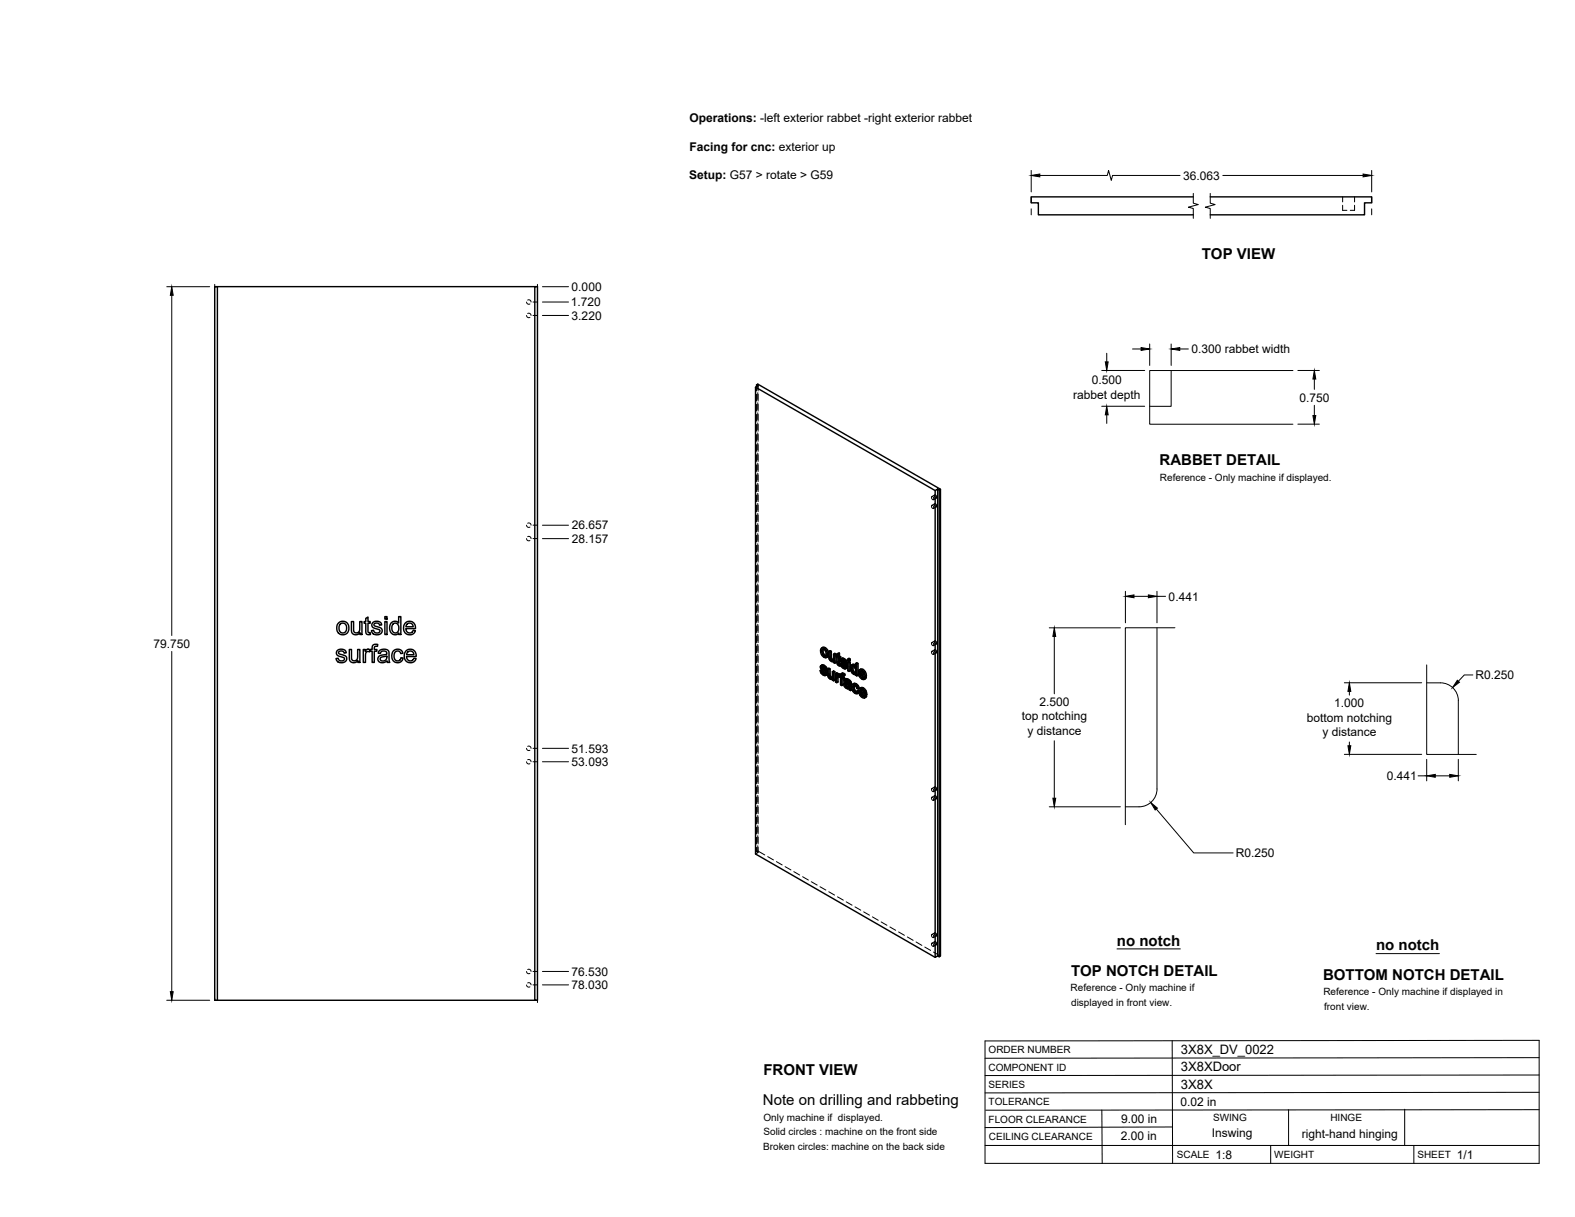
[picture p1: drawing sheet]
<svg xmlns="http://www.w3.org/2000/svg" width="559mm" height="432mm" viewBox="0 0 559 432" stroke-linecap="round" stroke-linejoin="round" font-family="sans-serif">
<!-- layer: Hidden -->
<g fill="none" stroke="#000" stroke-width=".35">
<path d="M476.4 72.8v1.8h1.5M476.4 69.9v1.7M480.6 72.8v1.8h-1.5M480.6 69.9v1.7M186.8 111.9l.4 .7h.8M186.8 107.2l.4 .6h.8M187.2 111.2h.7l.5 .7M187.2 106.5l.7-.1 .5 .8M268.4 137.2v1.5M268.4 139.9v2.4M268.9 136.3v1.8M268.9 139.3v2.4"/>
<path d="M269 136.9v1.8M269 139.9v2.4M268.4 143.5v2.3M268.4 147v2.4M268.4 150.6v2.4M268.4 154.2v2.4M268.4 157.8v2.3M268.9 142.9v2.4M268.9 146.5v2.3M268.9 150.1v2.3M268.9 153.6v2.4M268.9 157.2v2.4"/>
<path d="M269 143.5v2.3M269 147v2.4M269 150.6v2.4M269 154.2v2.4M269 157.8v2.3M268.4 161.3v2.4M268.4 164.9v2.4M268.4 168.5v2.4M268.4 172v2.4M268.4 175.6v2.4M268.4 179.2v2.4M268.9 160.8v2.3"/>
<path d="M268.9 164.3v2.4M268.9 167.9v2.4M268.9 171.5v2.4M268.9 175v2.4M268.9 178.6v2.4M269 161.3v2.4M269 164.9v2.4M269 168.5v2.4M269 172v2.4M269 175.6v2.4M269 179.2v2.4M330.5 179.4a.55 .55 0 0 1 .8 .3 .55 .55 0 0 1-.4 .7l-.3-.4z"/>
<path d="M330.5 176.3a.58 .58 0 0 1 .7 .3 .58 .58 0 0 1-.2 .7l-.4-.4zM331.6 178.8a.6 .6 0 0 1 .7 .3 .6 .6 0 0 1-.3 .8l-.4-.5zM331.6 175.6a.56 .56 0 0 1 .7 .4 .56 .56 0 0 1-.3 .7l-.5-.6zM331.6 178.7l-1 .6M331.6 175.6l-1 .6M332.3 179.8l-1.1 .6M332.3 176.7l-1.1 .6M186.8 191.1l.4 .7h.8M186.8 186.3l.4 .7h.8M187.2 190.4h.7l.5 .7M187.2 185.7l.7-.1 .5 .7M268.4 182.8v2.3"/>
<path d="M268.4 186.3v2.4M268.4 189.9v2.4M268.4 193.5v2.4M268.4 197v2.4M268.9 182.2v2.4M268.9 185.8v2.4M268.9 189.3v2.4M268.9 192.9v2.4M268.9 196.5v2.4M269 182.8v2.3M269 186.3v2.4M269 189.9v2.4"/>
<path d="M269 193.5v2.4M269 197v2.4M268.4 200.6v2.4M268.4 204.2v2.4M268.4 207.8v2.3M268.4 211.3v2.4M268.4 214.9v2.4M268.4 218.5v2.4M268.9 200v2.4M268.9 203.6v2.4M268.9 207.2v2.4M268.9 210.8v2.3"/>
<path d="M268.9 214.3v2.4M268.9 217.9v2.4M269 200.6v2.4M269 204.2v2.4M269 207.8v2.3M269 211.3v2.4M269 214.9v2.4M269 218.5v2.4M268.4 222.1v2.3M268.4 225.6v2.4M268.4 229.2v2.4M268.4 232.8v2.4"/>
<path d="M268.4 236.3v2.4M268.4 239.9v2.4M268.9 221.5v2.4M268.9 225.1v2.3M268.9 228.6v2.4M268.9 232.2v2.4M268.9 235.8v2.3M268.9 239.4v2.3M269 222.1v2.3M269 225.6v2.4M269 229.2v2.4M269 232.8v2.4"/>
<path d="M269 236.3v2.4M269 239.9v2.4M291.4 237.7l.4 .9M291.5 236.4l-.5 .2M291.6 236.1l-.5 .2M291.6 230.7l-.5 .2M291.6 237.7l.3 .3M291.6 236.9l-.5 .2M291.7 235.9l-.2 .7 .7 1a1.11 1.11 0 0 1 .9 1.3h-.4l.4-.2M291.8 238.6l.9 .8h.6M291.8 238.6l-.5 .2M291.8 237.8v.1"/>
<path d="M291.9 237.3l-.5 .3M291.9 232l.9 .9 .9 .1M291.9 236.6l-.1 .1M291.9 232l-.4 .3M292 229.7l-.4 .8 .3 1.5M292.1 236.4l-.5 .2 .4-.2M292.2 230.2l-.1 .2M292.2 230.2l.7 .1 .6 1v1l-.5 .3M292.2 230.2l-.4 .2M292.5 236.5l-.5 .2a.33 .33 0 0 1 .2-.4 .33 .33 0 0 1 .4 .3l.5 .7 .4 .2M292.6 237.4l.3 .3M292.6 239.2l.4-.2-.9 .5"/>
<path d="M292.8 230.2l-.5 .3M292.8 232.9l-.5 .3M292.9 236.9l-.5 .2M293 238.4l-.5 .2M293.1 237.3l-.5 .3M293.1 239.5l-.5 .2M293.3 232.5l-.4 .3M293.3 230.8l-.4 .3M293.4 233.1l-.4 .3M293.6 231.8l-.5 .3M294.1 237.1l.2 2.9 .9 .8 .6-.2v.5l.4 .2M294.1 239.5l-.4 .2"/>
<path d="M294.3 239.9l-.5 .3M294.5 230.8l.2 3 1 .7 .5-.1v.4l.4 .3M294.5 233.2l-.4 .3M294.7 233.7l-.5 .2M295 234.1l-.5 .3M295.4 234.4l-.4 .3M295.8 238.1v1.9l-.2 .3-.3 .1M296 234.1l-.4 .3M296.1 234l-.5 .3 .3-.2M296.2 231.8v2l-.5 .3M296.2 234.8l-.4 .3M296.2 234.4l-.4 .3 .3-.2"/>
<path d="M296.9 238.7v3l.4 .3M297.1 232.3l-.2 .1M297.3 239.4l-.5 .2M297.4 231.8v.7l-.3-.2v.4l.3 .2 .1 2.4 .8 .8-.2-.6M297.4 232.5l-.8 .5v-.4M297.4 232.9l-.5 .3M297.4 239.8l-.1 .1M297.5 235.3l-.5 .2M297.5 239.2l-.2 .1M297.5 239.7l-.4 .2M297.6 239.6l-.5 .3M297.6 235.6l-.4 .3"/>
<path d="M297.8 239.7l-.4 .3 .3-.4 .5 .4 .1-.3 .4 .4v2.6l.4 .3M297.8 233.2l-.4 .2M298 235.9l-.4 .3M298.3 233.4l-.5-.2v.5M298.3 239.6l-.5 .2M298.3 239.5h-.1M298.3 239.9l-.5 .3 .4-.2M298.3 239.7l-.5 .2M298.3 235.6l-.2 .1M298.3 236.1h-.1M298.5 235.3l.4 .9M298.6 234l-.4 .3"/>
<path d="M298.7 239.7l-.5 .3M298.7 233.7l-.5 .2M298.7 235.4l.3 .2M298.7 234.5l-.4 .2M298.7 239l-.4 .2M298.8 233.6l-.2 .7 .7 .9a1.13 1.13 0 0 1 .9 1.3h-.4l.4-.2M298.9 238.8l-.2 .9-.5-.2M298.9 236.2l.9 .8h.7M298.9 236.2l-.5 .3M299 235.5h-.1M299 234.9l-.5 .3M299 234.2l-.1 .1"/>
<path d="M299.1 234.3a.33 .33 0 0 1 .2-.4 .33 .33 0 0 1 .4 .3l.5 .8 .4 .1M299.1 234l-.4 .3M299.2 234l-.5 .3M299.2 239.4l-.5 .2M299.5 239.4l-.5 .3M299.6 234.1l-.5 .3M299.7 236.9l-.5 .3M299.7 235l.3 .3M299.7 239.6l-.5-.2-.1 .4M300 234.5l-.4 .2M300.1 236.6l-.4 .2 .4-.2M300.1 236l-.4 .2"/>
<path d="M300.2 235l-.5 .2M300.2 237.1l-.5 .2M301.2 234.7v3l.5 .3M301.2 233.6v.5l.5 .3M301.2 237.7l-.4 .3M301.2 234.1l-.4 .3M302.2 236.8l-.5 .2M302.3 236l-.4 .3M302.3 237.7l-.4 .2M302.5 235.8l-.3 .7v.8a1.47 1.47 0 0 0 1.8 1.7v.3l.4 .3M302.7 238.5l-.4 .2M302.8 236.3l-.1 .2"/>
<path d="M302.8 236.3h.6l.6 1v1.1l-.5 .3M302.8 236.3l-.3 .2M302.9 236.2l-.5 .3M303.3 239l-.4 .2M303.3 236.3l-.4 .2M303.7 236.2l-.1 .1M303.8 236.9l-.4 .2M303.8 238.6l-.4 .3M304 235.2v1.5l-.4-.7M304 236.7l-.4 .2M304 237.9l-.4 .2M304 239.3l-.4 .3"/>
<path d="M304 239l-.4 .2 .3-.1M305 238.4l-.5 .3M305.3 239.7l-.4 .3M305.3 237.4l-.3 .9 .3 1.4 1 1 .8 .1M305.4 238.8l-.4 .2M305.5 239.4l-.1-.6 2 1.1M305.7 237.9l-.2 .2M305.7 237.9l.9 .4 .3 .9-.6-.3M305.7 237.9l-.5 .2M306.2 237.9l-.4 .3M306.7 238.5l-.4 .3M306.9 239.2l-.4 .3"/>
<path d="M330.6 231.1a.6 .6 0 0 1 .7 .4 .6 .6 0 0 1-.3 .7l-.4-.4zM330.6 228a.56 .56 0 0 1 .7 .3 .56 .56 0 0 1-.4 .8l-.4-.6zM331.5 227.5a.55 .55 0 0 1 .8 .3 .55 .55 0 0 1-.3 .7l-.4-.4zM331.6 230.5a.56 .56 0 0 1 .7 .4 .56 .56 0 0 1-.3 .7l-.5-.6zM331.6 230.5l-1 .6M331.6 227.4l-1 .6M332.3 231.6l-1.1 .6M332.3 228.5l-1.1 .6M268.4 243.5v2.4M268.4 247.1v2.3M268.4 250.6v2.4M268.4 254.2v2.4"/>
<path d="M268.4 257.8v2.4M268.9 242.9v2.4M268.9 246.5v2.4M268.9 250.1v2.3M268.9 253.6v2.4M268.9 257.2v2.4M269 243.5v2.4M269 247.1v2.3M269 250.6v2.4M269 254.2v2.4M269 257.8v2.4M294.6 240.3l-.5 .3"/>
<path d="M295 240.7l-.5 .2M295.4 240.4l-.2 .1M295.6 240.3l-.5 .3M295.7 240.2l-.4 .3M295.8 240.6l-.4 .3 .3-.1M295.8 241.1l-.4 .2M296.9 241.7l-.5 .3M298.7 242.7l-.5 .3M298.7 240.1l-.5 .3M299.1 240.4l-.4 .2M299.6 240.7l-.5-.3v.5M299.8 242.6l-.4 .3"/>
<path d="M299.9 241.3l-.5 .3M299.9 242.3l-.5 .2M300 242.1l-.2 .7 .2 .6 .9 .7h.8l.1 .4M300 243.4l-.4 .2M300.1 240.9l-.5 .2M300.1 240.9l-.2 .4 .4 .3a.81 .81 0 0 1 1-.1 .81 .81 0 0 1 .3 .9h-.4M300.2 242.9l.3-.3a.86 .86 0 0 1 1.1 1l-.5 .2M300.5 242.6l-.5 .3 .4-.2M300.5 241.3l-.4 .2M300.7 244l-.5 .2M301 241.4l-.5 .3M301.2 244.2l-.5 .2"/>
<path d="M301.4 243.7l-.4 .3M301.5 241.9l-.4 .2M301.6 243.6l-.5 .3 .2-.1M301.6 242.9l-.4 .3M301.6 242.5l-.4 .3M301.6 242.4l-.4 .3M301.7 244.1l-.5 .2M301.8 244.5l.4 .3M301.8 244.5l-.5 .3M302.6 243.5l-.4 .3M302.8 242.7l-.5 .3M302.9 244.9l-.4 .2"/>
<path d="M303 242.5l-.4 1 .3 1.4 .9 .9 .7 .1M303.1 243.2a.78 .78 0 0 1 1-.1 .78 .78 0 0 1 .3 .9l.4 .2M303.3 243l-.5 .3M303.8 245.8l-.4 .2M303.8 243l-.4 .3M304 245.4h.2M304.2 243.4l-.4 .3M304.2 245.4l-.4 .3M304.4 244l-.4 .3M304.5 245l-.3 .4M304.7 245.1l.2 .2-.2 .4M304.9 245.3l-.2 .1"/>
<path d="M305.1 245l-.4 .2M305.5 244l-.4 1 .4 1.3 1 1 .7 .1M305.5 246.3l-.5 .3M305.6 245.3l-.5 .3M305.7 245.9l-.1-.6 1.9 1.1M305.8 244.4l-.2 .3M305.8 244.4l.9 .4 .4 1-.6-.4M305.8 244.4l-.4 .3M306.2 240.7l-.4 .2M306.3 244.5l-.4 .3M306.4 247.2l-.5 .3M306.5 240.3h.1"/>
<path d="M306.6 246.9h.2M306.7 240.3l-.4 .2 .3-.2M306.8 246.9l-.4 .2M306.9 245.1l-.5 .3M306.9 240l-.1 .1M307 240.8l-.5 .3M307 240.1l-.4 .2M307 246.6v.1M307.1 245.8l-.5 .2M307.1 247.4l-.4 .3M307.1 246.7l-.3 .2M186.8 270.3l.4 .7h.8"/>
<path d="M186.8 265.5l.4 .7h.8M187.2 269.6h.9l.3 .7M187.2 264.8l.9 .1 .3 .6M268.4 261.3v2.4M268.4 264.9v2.4M268.4 268.5v2.4M268.4 272.1v2.3M268.4 275.6v2.4M268.4 279.2v2.4M268.9 260.8v2.4M268.9 264.4v2.3M268.9 267.9v2.4"/>
<path d="M268.9 271.5v2.4M268.9 275.1v2.4M268.9 278.6v2.4M269 261.3v2.4M269 264.9v2.4M269 268.5v2.4M269 272.1v2.3M269 275.6v2.4M269 279.2v2.4M330.5 279.8a.55 .55 0 0 1 .8 .3 .55 .55 0 0 1-.4 .8l-.3-.5zM331.6 279.2a.6 .6 0 0 1 .7 .4 .6 .6 0 0 1-.3 .7l-.4-.4zM331.6 279.2l-1 .6"/>
<path d="M268.4 282.8v2.4M268.4 286.4v2.3M268.4 289.9v2.4M268.4 293.5v2.4M268.4 297.1v2.3M268.9 282.2v2.4M268.9 285.8v2.4M268.9 289.3v2.4M268.9 292.9v2.4M268.9 296.5v2.4M269 282.8v2.4M269 286.4v2.3"/>
<path d="M269 289.9v2.4M269 293.5v2.4M269 297.1v2.3M330.6 282.9a.56 .56 0 0 1 .7 .4 .56 .56 0 0 1-.4 .7l-.4-.6zM331.6 282.3a.6 .6 0 0 1 .7 .4 .6 .6 0 0 1-.3 .7l-.4-.4zM331.6 282.3l-1 .6M332.3 283.4l-1.1 .6M332.3 280.3l-1.1 .6M268.4 300.7v1.5M268.9 301.9l-.5 .3 .6 .3-.9 .5M268.9 301.9l2.4 1.4M268.9 300.1v1.8"/>
<path d="M269 300.7v1.8M272.4 303.9l2 1.2M275.5 305.7l2 1.2M278.6 307.5l2 1.2M281.6 309.3l2.1 1.2M284.8 311.1l2 1.2M287.8 312.8l2.1 1.2M290.9 314.6l2.1 1.2M294 316.4l2.1 1.2M297.1 318.2l2.1 1.2M300.2 320l2.1 1.2M303.3 321.8l2.1 1.1"/>
<path d="M306.4 323.5l2.1 1.2M309.5 325.3l2.1 1.2M312.6 327.1l2.1 1.2M315.7 328.9l2.1 1.2M318.8 330.7l2.1 1.2M321.9 332.4l2.1 1.2M325 334.2l2.1 1.2M328.1 336l2.1 1.2M330.6 334.7a.59 .59 0 0 1 .7 .3 .59 .59 0 0 1-.3 .8l-.4-.5zM330.6 331.6a.6 .6 0 0 1 .7 .3 .6 .6 0 0 1-.3 .8l-.4-.5zM331.2 337.8l2.5 1.4M331.6 334.1a.56 .56 0 0 1 .7 .4 .56 .56 0 0 1-.3 .7l-.5-.7z"/>
<path d="M331.6 331a.56 .56 0 0 1 .7 .3 .56 .56 0 0 1-.3 .8l-.5-.7zM331.6 334.1l-1 .6M331.6 331l-1 .6M332.3 335.2l-1.1 .6M332.3 332.1l-1.1 .6M186.8 349.5l.4 .6h.8M186.8 344.7l.4 .7h.8M187.2 348.8l.7-.1 .5 .7M187.2 344h.7l.5 .7"/>
</g>
<!-- layer: Visible -->
<g fill="none" stroke="#000" stroke-width=".51">
<path d="M423.4 69.9h-57.5v2.1h2.5v4.2h55M429.4 69.9h57.3v2.1h-2.6v4.2h-54.7M77.1 101.7h112.6M189.7 101.7h1v253.2h-1zM268.1 137.4l63.7 36.7M268.4 136.5l.6 .4-.9 .5v165.6l63.7 36.7M268.4 137.2v-.7l.5-.2 64.8 37.3M331.8 174.1l.9-.6v165.7l-.9 .5zM332.7 173.5l.5 .4v165.6l-.5-.3M333.2 173.9l.5-.3v165.6l-.5 .3M129.8 219.4l.8-.5v1.6h.7v.6h-.7v2.9l.1 .4h.6l.1 .7a1.15 1.15 0 0 1-1.3-.1 1.15 1.15 0 0 1-.3-1.2v-2.7h-.6v-.6h.6zM136.5 218.8h.8v.9h-.8z"/>
<path d="M119.6 230.9l1-.5a1.69 1.69 0 0 1 2.3 1.2l-.8 .1a.96 .96 0 0 0-1-.8 .96 .96 0 0 0-.9 .9l.1 .2a3.2 3.2 0 0 1 2.7 1.3 1.9 1.9 0 0 1-1.3 1.8 1.9 1.9 0 0 1-2.2-.7l-.3-.7 .8-.1a1.11 1.11 0 0 0 1.1 .9 1.11 1.11 0 0 0 1.1-1l-.5-.3a2.55 2.55 0 0 1-2.3-1.2zM120.2 220.9a2.3 2.3 0 0 1 3.6 1.8 2.3 2.3 0 0 1-3.4 2.2 2.77 2.77 0 0 1-.2-4zM120.6 221.5l.7-.4a1.8 1.8 0 0 1 1.7 1.5 1.8 1.8 0 0 1-1 1.9 1.77 1.77 0 0 1-1.7-1 1.77 1.77 0 0 1 .3-2zM123.9 230.4h.8v2.6a1.15 1.15 0 0 0 1.2 1.5 1.15 1.15 0 0 0 1-1.6v-2.5h.8v4.6h-.7v-.6a1.65 1.65 0 0 1-2 .7 1.65 1.65 0 0 1-1.1-1.8zM124.7 220.5h.8v2.6a1.15 1.15 0 0 0 1.1 1.5 1.15 1.15 0 0 0 1-1.6v-2.5h.8v4.6h-.7v-.6a1.65 1.65 0 0 1-1.9 .7 1.65 1.65 0 0 1-1.1-1.8zM128.9 230.4h.7v.7a1.11 1.11 0 0 1 1.7-.5l.7-.2v-.4a1.31 1.31 0 0 1 .6-1.3 1.31 1.31 0 0 1 1.4 0l-.1 .6a.72 .72 0 0 0-.8 0 .72 .72 0 0 0-.3 .7v.4h.9v.7h-.9v3.9h-.8v-3.9h-.7v-.4l-.2 .6a.86 .86 0 0 0-1.4 .6v3.1h-.8zM132.3 220.8l.8-.3a1.73 1.73 0 0 1 2.3 1.2l-.7 .1a.93 .93 0 0 0-1-.9 .93 .93 0 0 0-.9 1.1l1 .3a1.54 1.54 0 0 1 1.8 1.9 2.03 2.03 0 0 1-2.1 1.1 2.03 2.03 0 0 1-1.7-1.5l.7-.2a1.11 1.11 0 0 0 1.1 1 1.11 1.11 0 0 0 1.1-1l-.4-.3a2.55 2.55 0 0 1-2.3-1.2v-.7zM134.7 230.8v-.1a1.94 1.94 0 0 1 2-.4 1.94 1.94 0 0 1 1.3 1.6l.3 3.1h-.8l-.2-.5a1.76 1.76 0 0 1-1.9 .7 1.76 1.76 0 0 1-1.3-1.6v-.2a1.76 1.76 0 0 1 1.7-1l.4-.1a.8 .8 0 0 0 1-.7 1.24 1.24 0 0 0-1.2-.6 1.24 1.24 0 0 0-1.1 .9l-.7-.1zM135 233.4l2.2-.7a1.31 1.31 0 0 1-.6 1.7 1.31 1.31 0 0 1-1.7-.6zM136.5 220.5h.8v4.6h-.8zM138.8 221a1.73 1.73 0 0 1 2.6 .1v-2.3h.8v6.3h-.7v-.5a1.95 1.95 0 0 1-2.5 .3 1.95 1.95 0 0 1-.8-2.4zM139.4 221.5l.5-.4a1.81 1.81 0 0 1 1.7 1.3 1.81 1.81 0 0 1-.8 2.1h-.1a1.78 1.78 0 0 1-1.7-1 1.78 1.78 0 0 1 .4-2z"/>
<path d="M139.6 231a1.96 1.96 0 0 1 3.3 .8l-.7 .1a1.26 1.26 0 0 0-1.6-.8 1.26 1.26 0 0 0-.8 1.6l.2 1a1.17 1.17 0 0 0 1.2 .8 1.17 1.17 0 0 0 1-1.1h.8l-.3 1a2.17 2.17 0 0 1-2.9 .3 2.17 2.17 0 0 1-.7-2.8zM143.8 221.1a2.14 2.14 0 0 1 2.5-.4 2.14 2.14 0 0 1 1.1 2.3h-3.4l.1 .7a1.29 1.29 0 0 0 1.3 .9 1.29 1.29 0 0 0 1.2-1l.8 .2-.3 .5a2.31 2.31 0 0 1-3.2 .5 2.31 2.31 0 0 1-.5-3.2zM144 231a2.15 2.15 0 0 1 2.6-.4 2.15 2.15 0 0 1 1.1 2.3h-3.5l.2 .7a1.31 1.31 0 0 0 1.2 .9 1.31 1.31 0 0 0 1.2-.9l.8 .1-.3 .6a2.3 2.3 0 0 1-3.1 .4 2.3 2.3 0 0 1-.6-3.1zM144.4 221.4l.7-.3a1.26 1.26 0 0 1 1.5 1.3h-2.6zM144.7 231.3l.4-.3h.8a1.23 1.23 0 0 1 .9 1.3h-2.5zM291 237.9l.7 1.4 .7 .4 .6-.1M291.2 236.2l.6-.3 .7 .2 .6 .5 .4 .9-.5 .3-.1-.6M291.6 231.2v-.5a.92 .92 0 0 1 1.1 0 .92 .92 0 0 1 .4 1l-.2 1-.6 .1M291.6 237.7l-.6 .2 .4 .2M291.6 238.7l.5 .4 .4-.3M291.7 237.3l1 1 .5-.3M291.8 237.9l-.4 .2 .1 .4 .6-.1"/>
<path d="M291.8 235.9l-.6 .4-.1 .6 1.6 2.1M291.8 236.7l-.3 .3 .5-.2M291.8 232.2l.5 .6 .5-.3M291.9 238l.8 .9M292 236.7l.6 .7M292 236.3l.5 .4 .5-.2M292 230.9l-.4 .3v.5l.2 .5 .4-.3M292 236.8l.6 .8 .4 .2M292 236.8h-.5M292.1 235.9l-.8 .3M292.1 230.4l.1 1.4 .8 .8M292.1 237l-.4 .3-.2-.3"/>
<path d="M292.3 230l.9 1 .5-.3M292.5 236.1l-.5 .2-.4-.1M292.5 236.7l.4 .5 .4-.2M292.7 239l-.2 .2-.4-.1M292.7 238.3l.3 .4 .5-.3M292.8 229.8l-.5 .2-.8-.1M292.9 237.7l.5 .6 .2 .7-.7 .7M293 238.7l.1 .5 .5-.3M293.1 239.2l-.1 .4 .5-.3M293.2 231l.4 1.3 .4-.3M293.4 233.1a1.73 1.73 0 0 1-2.3-1.8l.1-.9 .3-.5 .9-.3 .7 .4 .7 .9 .2 1-.1 1-.7 .4M293.6 232.3l-.2 .8 .5-.2"/>
<path d="M293.6 237.3l.5 .3 .4-.3M294.1 237.6v2.2l.5-.2M294.1 239.8l.2 .4 .4-.2M294.5 231.4v2.2l.5-.3M294.5 233.6l.2 .4 .5-.3M294.7 234l.3 .3 .5-.2M295 231.1l-.5 .3-.4-.3M295 234.3l.4 .1M295.3 238.3l.5 .3 .4-.3M295.4 234.4l.2-.1zM295.7 234.1l-.7-.6v-2.4l-.5-.3-.4 .3 .1 2.6 .8 1h.8M295.7 232.1l.5 .2 .4-.2"/>
<path d="M295.8 238.6v3l.4-.3v-3l-.4-.2-.5 .2v1.8l-.3 .5 .2-.1M295.8 234.7v.4l.4 .2M295.8 234.7l-.2 .1M296.2 232.3v3l.4-.2v-3l-.4-.3-.5 .3v2.1M296.6 233l.3 .2 .2 2.6 .8 .5 .3-.2M296.9 232.4l-.3 .2 .3 .2v-.8l.9-.3v1.1l.5 .2v.4l-.5 .3v-.4M297.3 239.3v-.4l-.4-.2-.5 .3v3l.5 .2M297.3 239.9l-.3 .2-.1 .5 .4-.2M297.3 238.9l-.5 .3-.4-.2M297.4 240l-.1 2-.4 .2v-1.6M297.4 240l.5 .2M297.4 240l-.4 .1"/>
<path d="M297.4 232v1l.4-.2M297.4 233l.4 .3 .5-.3M297.4 239.4l.4 .4M297.6 239.1l-.8 .5v-.4M297.6 235.7l.2 .1M297.8 231.7l-.9 .3M297.8 239.8v.4M297.8 239.9l-.1 .4M297.8 235.8l.1 .5M297.9 239.2l.3 .3M297.9 239.2l-.8 .2M297.9 235.2l-.5 .3v-2.1l.4 .3v1.4l.3 .4"/>
<path d="M297.9 235.4l-.5 .1M298.1 235.5l.7 1.4 .8 .4 .5-.1M298.1 235.5l-.6 .1M298.1 235.5h.1M298.1 235.7l-.3 .1M298.4 233.8l.5-.3 .9 .3 .8 1.3-.5 .3-.1-.6M298.4 239.1l.8-.3 .6 .4-.1 .4-.4 .3 .1-.4M298.6 234.4h.5l1 1M298.7 235.4l-.6 .1 .4 .2M298.7 236.3l.5 .4 .5-.2M298.8 234.9l1 1 .5-.3M298.9 235.5l-.4 .2 .1 .4 .6-.1"/>
<path d="M298.9 234.3l-.3 .4 .5-.3M298.9 233.5l-.6 .3-.1 .7 1.6 2.1M298.9 238.8l-.6 .4-.1 .8-.4-.2 .4-.3M299 239.2l.4 .3 .4-.3M299 235.6l.8 .9M299.1 234.3l.6 .7M299.1 239.8l.5 .5v.4l-.4 .2v-.4M299.1 234l.6 .4 .4-.3M299.2 236.7l.5 .1M299.2 233.5l-.8 .3M299.3 234.6l-.5 .3-.2-.2M299.3 239.9l-.6-.3v.6l.4-.2"/>
<path d="M299.4 238.9l-.4 .3-.5-.1M299.6 233.7l-.5 .3-.4-.2M299.7 234.4l.3 .4 .4-.2M299.8 236.6l-.1 .2M299.8 235.9l.3 .4 .5-.3M300 235.3l.6 .7 .1 .7-.7 .6M300.1 236.3l.1 .5 .5-.3M300.2 236.8l-.1 .4 .5-.3M300.8 235l.4 .2 .5-.2M300.8 233.8l.4 .3 .5-.3M301.2 234.7l.5 .3v3l-.5 .2v-3M301.2 234.7l-.4 .3v3l.4 .2"/>
<path d="M301.2 234.1v.6l.5-.3v-.6l-.5-.2-.4 .2v.6l.4 .3M302.1 236l.8-.3 .7 .3M302.4 238.3l.5 .5 .4-.2M302.4 236.5l.7 .2 .5 .9-.1 1.1-.6 .1M302.5 236.5l-.3 .8M302.6 237l-.4 .3v.5l.2 .5 .5-.3M302.7 236.5l.1 1.4 .7 .8M302.7 235.7l-.4 .2a2 2 0 0 0 1.2 3.4l.1-.1M302.8 236.1l.5 .4M303.3 235.8l-.5 .3-.5-.2M303.6 235.4l.4 .3 .4-.3M303.6 239.2v.4l.4 .2"/>
<path d="M303.6 239.2l-.2 .1M304 235.7v4.1l.4-.2v-4.2l-.4-.2-.4 .2v1.5l-.3-.4 .3-.2M305.2 239.9l.6 .6 .4-.3M305.5 238.4l-.5 .2 1.5 .9-.5-1.1a.53 .53 0 0 0-.6-.3 .53 .53 0 0 0-.4 .5M305.5 238.1v.3l.8 .5M305.5 239.4l1 .9M305.7 239.7l-.5 .2-.2-.9 1.9 1.2M305.8 237.8l.8 .9 .4-.3M306.2 237.5l-.4 .3-.9-.1M306.6 238.7l.3 1.3 .5-.2M294.3 240.2l.3 .4 .5-.3M294.6 240.6h.4"/>
<path d="M295.3 240.4l-.7-.6-.1-2.5-.4-.2-.5 .2 .1 2.5 .7 1.1 .6 .2 .4-.2M295.4 240.9v.4l.4 .3M295.4 240.9l-.2 .1M297.8 240.2l.4 .2v2.6l.5 .2M298.7 240.2l.5 .3 .4-.2M299.1 240.9v2.1l-.4 .2v-2.6l.5 .3M299.6 242.4l.5-.3 1.1 .3M299.7 241.1l1-.2 1.2 1 .3 2.9-.4 .2-.2-.4M299.9 242.9h.3a.76 .76 0 0 1 .7 .2 .76 .76 0 0 1 .2 .7M300 243.5l.4 .4 .4-.3M300 242.8l-.2 .3M300.1 242.1l-.7 .6 .2 .9 .8 .7h.8l.1 .5 .5 .2"/>
<path d="M300.2 242.9l-.3 .4 .1 .2 .4-.2M300.3 242.9l.2 .5 .6 .4M300.3 241.6l-.4 .3a.74 .74 0 0 1 .8-.2 .74 .74 0 0 1 .5 .8v.3l-1.2-.4M300.3 241.6h.1M300.4 243.9l.4 .1M300.4 242.1l-.7 .2M300.5 240.8l-1 .5-.1 .3 .5 .3M300.6 241.3l.6 .4 .4-.3M300.8 244l.3-.1zM301.1 241l-.5 .3-.6-.2M301.2 241.7l.3 .4 .4-.2M301.5 242.1l.1 .4 .4-.2"/>
<path d="M301.6 242.5v2.1l.5-.3M302.5 242.8l.7-.4 .7 .3 .6 .6 .3 .9-.4 .2-.3-.9M302.6 244l.2 1 .5-.2M302.8 245l.6 .6 .4-.3M303.1 243.8l-.5 .2 .1-.4a.66 .66 0 0 1 .8-.4 .66 .66 0 0 1 .4 .8l.5 .4M303.1 243.2l.1 1.3 .8 .9M303.2 242.4l-.5 .3a2.09 2.09 0 0 0 .4 3.1l1 .3M303.4 242.9l.7 .6 .4-.2M303.8 242.6l-.4 .3-.7-.2M304 245.2l-.2 .5-.4-.1M304.7 245.4l-.6 .7 .6-.4M304.7 245.1l-.2-.1-.5 .2 .4 .3"/>
<path d="M305.4 246.5l.5 .6 .5-.3M305.6 244.9l-.4 .3 1.4 .8-.4-1a.52 .52 0 0 0-.6-.4 .52 .52 0 0 0-.4 .6M305.6 244.7v.2l.9 .5M305.7 245.9l.9 1M305.8 240.5l.4 .1M305.8 246.2l-.4 .3-.3-.9 2 1.1M305.9 244.3l.8 .9 .5-.2M305.9 247.1l.4 .1M306.3 244.1l-.4 .2-.9-.1M306.5 240.3l.4 .3 .5-.3M306.5 240.3l-.2 .2M306.6 246.8l.5 .4 .4-.3"/>
<path d="M306.6 246.8l-.2 .3M306.7 245.2l.4 1.4 .4-.3M306.8 240.1l-.3 .2M306.9 240l.5-.1v-.5l-.7-1.5-1-.6-.8 .4-.4 1 .4 1.3 1.2 1.1h.5l.3-.5M307 246.7l-.4 .1M307 240.1l.3 .5-.7 .4M307.1 246.6l.4-.2v-.4l-.7-1.6-1-.5-.8 .3-.3 1.2 .4 1.3 1.2 1 .6-.2 .2-.3M307.1 246.7l.4 .2-.1 .3-.6 .4M77.1 354.9v-253.2h-.9v253.2h113.5"/>
</g>
<!-- layer: Reference -->
<g fill="none" stroke="#000" stroke-width=".35">
<path d="M365.9 69.9v2.1M365.9 74.1v2.1M486.7 69.9v2.1M486.7 74.1v2.1M76.2 100.9v.8h.8M189.1 107.2h1.6M189.1 111.9h1.6M190.7 100.9v.8h-.8M415.5 131.5v12.7h-7.6M458.7 131.5h-50.8v19h50.8M189.1 186.3h1.6M189.1 191.1h1.6"/>
<path d="M410.5 222.7v57.2a6.4 6.4 0 0 1-6.4 6.4h-4.8M416.9 222.7h-17.6v69.9M506.2 235.9v31.8h17.6M506.2 242.3a13 13 0 0 1 7.8 .7 6.3 6.3 0 0 1 3.4 5.6v19.1M189.1 265.5h1.6M189.1 270.3h1.6M76.2 354.1v.8h.8M189.1 349.4h1.6M189.1 344.7h1.6M189.9 354.9h.8v.8"/>
</g>
<!-- layer: Hidden Narrow -->
<path d="M292.5 237.9l-.4 .3M294.1 239l-.5 .2M294.5 232.7l-.4 .3M295.8 239.7l-.5 .2M296.2 233.4l-.5 .3M297.4 234.6l-.5 .3M298.7 239.4l-.5 .3M299.1 239.7h.1M299.7 235.5l-.5 .3M300.9 242.7l-.4 .3M301.6 243.1l-.4 .3" fill="none" stroke="#000" stroke-width=".35"/>
<!-- layer: Visible Narrow -->
<path d="M292.5 237.4l-.4 .2M294.5 239l-.4 .3M295 232.8l-.5 .2M297.8 234.9l-.4 .3M299.1 239.7l-.4 .3M299.7 235l-.5 .2M300.8 242.3l-.4 .2M302.1 242.8l-.5 .2M302.1 243.4l-.5 .3" fill="none" stroke="#000" stroke-width=".35"/>
<!-- layer: Titleblock -->
<g fill="none" stroke="#000" stroke-width=".36">
<path d="M349.5 369.3l196.6-.2v43.7h-196.6zM415.9 369.3l.1 43.5M546.1 375.3l-196.6 .2M390.9 393.9l.2 18.9M416 399.9l-66.5 .2M457.2 393.7v12.7M498.4 393.6v12.7M546.1 393.7l-196.3 .2M546.1 387.6l-196.6 .2M546.1 381.4l-196.6 .2M349.5 406.4h196.6M450.8 406.4v6.4"/>
<path d="M501.6 406.4v6.4"/>
</g>
<!-- layer: FD_Dimensions -->
<g fill="none" stroke="#000" stroke-width=".35">
<path d="M365.9 60.5v7.6M368.9 62.3h24l.4-1.8 1 3.5 .4-1.7h24M433.9 62.3h49.7M486.7 60.5v7.6M59.2 101.7h15.2M60.9 104.8v120.7M192.4 101.7h9.3M192.4 107.2h9.3M192.4 111.9h9.3M390.9 131.4h15.2M392.7 125.3v3.1M401.8 123.8h3.1"/>
<path d="M407.9 122v7.7M415.5 122v7.7M418.6 123.8h3M460.5 131.4h7.6M466.3 134.5v3.7M390.9 144.1h15.2M392.7 147.2v3M460.5 150.5h7.6M466.3 143.8v3.6M192.4 186.4h9.3M192.4 191.1h9.3M399.3 209.8v11.2"/>
<path d="M402.3 211.6h5.1M410.5 209.8v11.2M410.5 211.6h3M60.9 231.1v120.8M372.3 222.8h25.2M374.1 225.8v20.4M522.6 239.5h-3.1l-2.1 2.2M477 242.3h27.4M478.7 245.3v1.3M192.4 265.5h9.3M192.4 270.3h9.3M374.1 262.8v20.4"/>
<path d="M477 267.7h27.4M478.7 263.3v1.3M503.1 275.3h3.1M506.2 269.4v7.7M509.2 275.3h5.1M517.4 269.4v7.7M372.3 286.3h25.2M410.3 287l13.2 15.6h14M59.2 354.9h15.2M192.4 344.7h9.3M192.4 349.4h9.3"/>
</g>
<g fill="#000" stroke="#000" stroke-width=".35">
<path d="M365.9 62.3l3-.6v1.1zM483.6 61.7l3.1 .6-3.1 .5zM60.9 101.7l.5 3.1h-1zM392.2 128.4h1l-.5 3zM404.9 123.3l3 .5-3 .5zM415.5 123.8l3.1-.5v1zM466.3 131.4l.5 3.1h-1zM392.7 144.1l.5 3.1h-1zM465.8 147.4h1l-.5 3.1zM399.3 211.6l3-.5v1zM407.4 211.1l3.1 .5-3.1 .5zM374.1 222.8l.5 3h-1.1z"/>
<path d="M478.7 242.3l.6 3h-1.1zM517.1 241.4l.7 .7-2.4 1.8zM478.2 264.6h1.1l-.6 3.1zM506.2 275.3l3-.5v1zM514.3 274.8l3.1 .5-3.1 .5zM373.5 283.2h1.1l-.5 3.1zM408.3 284.7l2.3 2-.7 .7zM60.4 351.9h1l-.5 3z"/>
</g>
<!-- layer: Break Lines -->
<path d="M423.4 68.6v3.5l1.7 .5-3.5 .9 1.8 .5v3.5M429.4 68.6v3.5l1.7 .5-3.5 .9 1.8 .5v3.5" fill="none" stroke="#000" stroke-width=".35"/>
<!-- layer: Notes -->
<path d="M396.3 336.7h22.5M488.2 338.3h22.5" fill="none" stroke="#000" stroke-width=".35"/>
<g font-size="5.3">
<text x="426.4" y="92.1">TOP VIEW</text>
<text x="411.4" y="165.1">RABBET DETAIL</text>
<text x="396.3" y="335.5">no notch</text>
<text x="488.2" y="337.2">no notch</text>
<text x="380" y="346.1">TOP NOTCH DETAIL</text>
<text x="469.4" y="347.5">BOTTOM NOTCH DETAIL</text>
<text x="270.9" y="381.4">FRONT VIEW</text>
<text x="270.7" y="392.2">Note on drilling and rabbeting</text>
</g>
<g font-size="4.6">
<text x="419" y="373.8">3X8X_DV_0022</text>
<text x="419" y="380.1">3X8XDoor</text>
<text x="419" y="386.2">3X8X</text>
</g>
<g font-size="4.3">
<text x="244.6" y="43.2">Operations: -left exterior rabbet -right exterior rabbet</text>
<text x="244.6" y="53.4">Facing for cnc: exterior up</text>
<text x="244.5" y="63.6">Setup: G57 &gt; rotate &gt; G59</text>
<text x="419.8" y="63.7">36.063</text>
<text x="202.8" y="103.2">0.000</text>
<text x="202.5" y="108.7">1.720</text>
<text x="202.8" y="113.4">3.220</text>
<text x="422.7" y="125.3">0.300 rabbet width</text>
<text x="387.3" y="136.4">0.500</text>
<text x="380.7" y="141.5">rabbet depth</text>
<text x="461" y="142.5">0.750</text>
<text x="202.9" y="187.9">26.657</text>
<text x="202.9" y="192.6">28.157</text>
<text x="414.6" y="213.1">0.441</text>
<text x="54.4" y="229.8">79.750</text>
<text x="523.5" y="241">R0.250</text>
<text x="368.8" y="250.5">2.500</text>
<text x="473.3" y="251">1.000</text>
<text x="362.6" y="255.6">top notching</text>
<text x="463.6" y="256">bottom notching</text>
<text x="364.5" y="260.7">y distance</text>
<text x="469.2" y="261.1">y distance</text>
<text x="202.8" y="267">51.593</text>
<text x="202.8" y="271.8">53.093</text>
<text x="492" y="276.8">0.441</text>
<text x="438.4" y="304.1">R0.250</text>
<text x="202.8" y="346.2">76.530</text>
<text x="202.8" y="350.9">78.030</text>
<text x="418.8" y="392.4">0.02 in</text>
<text x="397.8" y="398.3">9.00 in</text>
<text x="397.7" y="404.3">2.00 in</text>
<text x="430" y="403.6">Inswing</text>
<text x="461.8" y="403.8">right-hand hinging</text>
<text x="431.3" y="411.1">1:8</text>
<text x="516.9" y="411.1">1/1</text>
</g>
<g font-size="3.5">
<text x="411.5" y="170.7">Reference - Only machine if displayed.</text>
<text x="379.9" y="351.7">Reference - Only machine if</text>
<text x="469.5" y="353.1">Reference - Only machine if displayed in</text>
<text x="380" y="356.8">displayed in front view.</text>
<text x="469.8" y="358.2">front view.</text>
<text x="350.8" y="373.6">ORDER NUMBER</text>
<text x="350.8" y="379.9">COMPONENT ID</text>
<text x="350.8" y="386.1">SERIES</text>
<text x="350.8" y="392.2">TOLERANCE</text>
<text x="270.9" y="397.7">Only machine if displayed.</text>
<text x="350.8" y="398.4">FLOOR CLEARANCE</text>
<text x="430.4" y="397.8">SWING</text>
<text x="472" y="397.7">HINGE</text>
<text x="270.8" y="407.9">Broken circles: machine on the back side</text>
<text x="270.9" y="402.8">Solid circles : machine on the front side</text>
<text x="350.8" y="404.4">CEILING CLEARANCE</text>
<text x="417.5" y="410.9">SCALE</text>
<text x="452.1" y="410.9">WEIGHT</text>
<text x="502.9" y="410.9">SHEET</text>
</g>
</svg>
